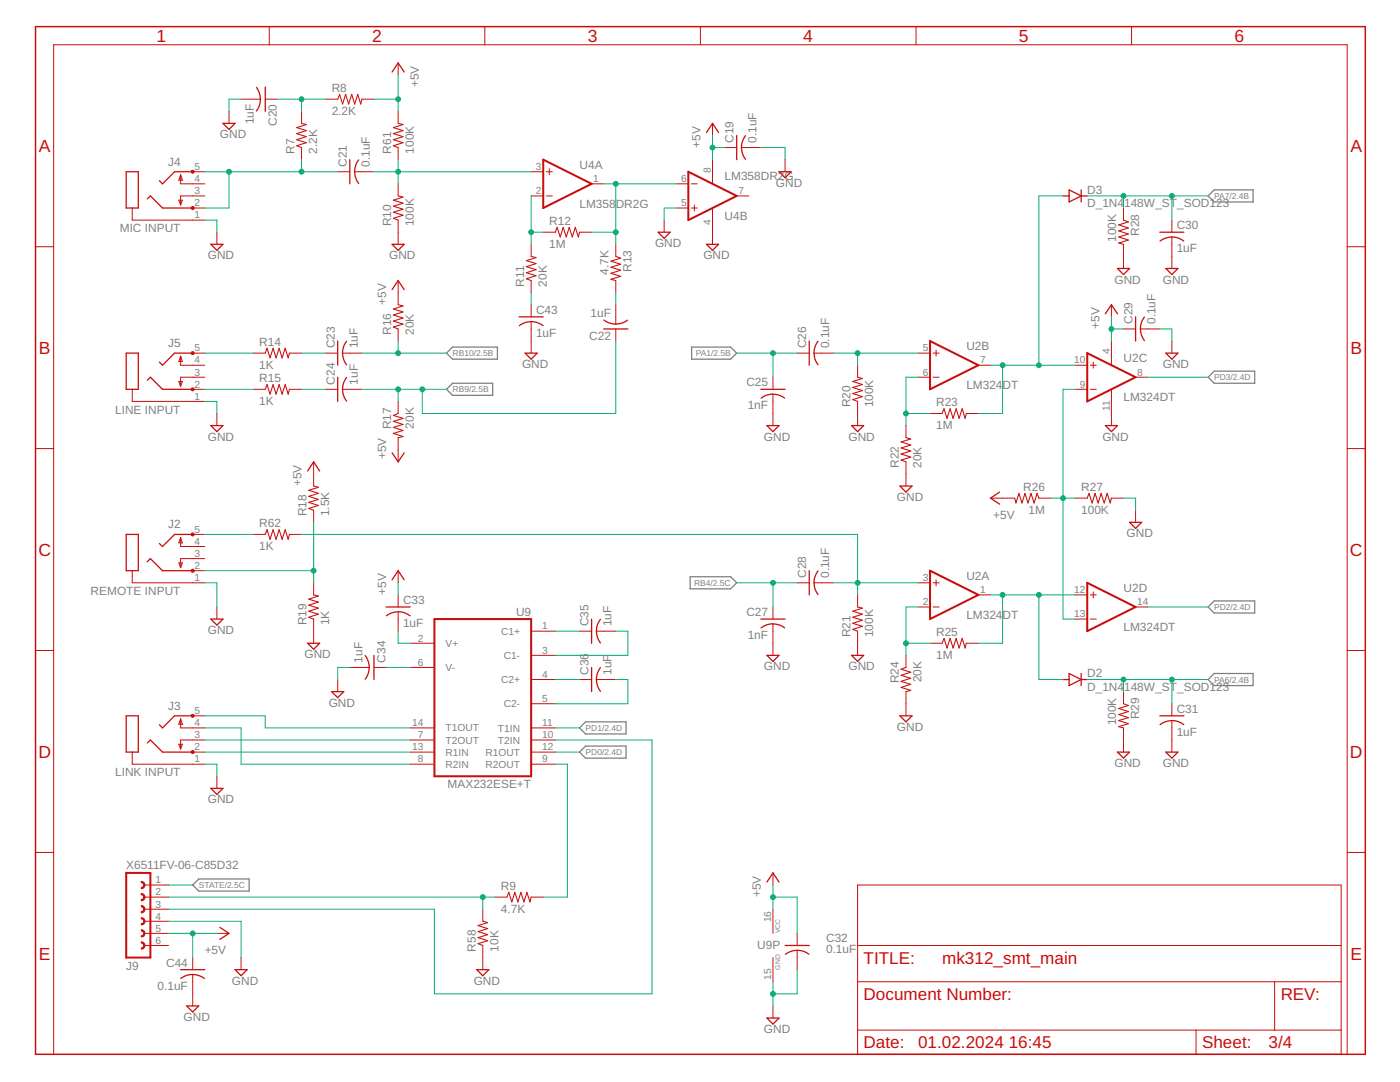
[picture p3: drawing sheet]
<svg xmlns="http://www.w3.org/2000/svg" width="279mm" height="216mm" viewBox="0 0 279 216" stroke-linecap="round" stroke-linejoin="round" font-family="sans-serif">
<path d="M241.1 39.1l1.2-1.2h7.8v2.4h-7.8zM89.1 70.5l1.2-1.2h9v2.4h-9zM90.3 76.5h8v2.4h-8l-1.2-1.2zM138 69.3h7.8l1.2 1.2-1.2 1.2h-7.8zM241.1 75.3l1.2-1.2h8.1v2.4h-8.1zM137.7 115.1h8.1l1.2 1.2-1.2 1.2h-8.1zM241.1 135.6l1.2-1.2h7.8v2.4h-7.8zM241.1 121.1l1.2-1.2h8.1v2.4h-8.1zM115.7 150.1l1.2-1.2h8v2.4h-8zM115.7 145.2l1.2-1.2h8v2.5h-8zM38.5 176.6l1.2-1.2h10v2.4h-10z" fill="none" stroke="#808080" stroke-width=".25"/>
<g fill="none" stroke="#c90d0c" stroke-width=".25">
<path d="M51.2 17.4a3.8 3.8 0 0 1 0 4.8M52.9 17.4v4.8M78.3 14.4l1.2-1.8 1.2 1.8M25.2 34.3h2.4v7.2h-2.4zM29.4 39.7l.6-.6 2.4 2.4h6.1M38.5 34.3h-3.7l-2.4 2.4-.6-.6M44.5 24.6h2.4l-1.2 1.2zM69.8 31.9v4.8M70.8 34.3l.1 1 .7 1.3M71.6 31.9l-.5 .9-.3 1.5M141 26.4l1.2-1.8 1.2 1.8M147 27v4.9"/>
<path d="M148.8 27.1a3.9 3.9 0 0 0 0 4.7M155.5 34.3h2.4l-1.2 1.2zM212.2 39.1h1.2M213.4 37.9l2.4 1.2-2.4 1.2zM215.8 37.9v2.4M215.8 39.1h1.2M42.1 48.7h2.4l-1.2 1.3zM78.3 48.7h2.4l-1.2 1.3zM78.3 57.8l1.2-1.8 1.2 1.8M131.3 46.3h2.5l-1.3 1.2zM141 48.7h2.4l-1.2 1.3zM223 53.6h2.4l-1.2 1.2z"/>
<path d="M231.5 46.3h4.8M231.5 48.1a3.9 3.9 0 0 1 4.7 0M232.7 53.6h2.4l-1.2 1.2zM25.2 70.5h2.4v7.2h-2.4zM29.4 75.9l.6-.6 2.4 2.4h6.1M38.5 70.5h-3.7l-2.4 2.4-.6-.6M67.4 68.1v4.8M67.4 75.3v4.8M69.2 68.1a3.8 3.8 0 0 0 0 4.7M69.2 75.3a3.8 3.8 0 0 0 0 4.7M103.6 63.2h4.8M103.7 65a3.8 3.8 0 0 1 4.7 0"/>
<path d="M104.8 70.5h2.4l-1.2 1.2zM120.5 65.6h4.8M120.5 63.9a3.8 3.8 0 0 0 4.7 0M151.8 77.7h4.9M156.6 79.4a3.8 3.8 0 0 0-4.7 .1M161.5 68.1v4.8M163.3 68.1a3.8 3.8 0 0 0 0 4.7M220.6 62.6l1.2-1.8 1.2 1.8M226.6 63.2v4.9M227.6 65.6l.1 1 .7 1.4M228.4 63.3l-.7 1.3-.1 1M232.7 70.5h2.4l-1.2 1.2z"/>
<path d="M42.1 84.9h2.4l-1.2 1.2zM61.4 94l1.2-1.8 1.2 1.8M78.3 90.4l1.2 1.8 1.2-1.8M153.1 84.9h2.4l-1.2 1.2zM169.9 84.9h2.5l-1.2 1.2zM179.6 97h2.4l-1.2 1.2zM199.5 98.2l-1.8 1.2 1.8 1.2M220.6 84.9h2.4l-1.2 1.2zM25.2 106.6h2.4v7.3h-2.4zM29.4 112.1l.6-.6 2.4 2.4h6.1M38.5 106.6h-3.7l-2.4 2.5-.6-.6M78.3 115.7l1.2-1.8 1.2 1.8"/>
<path d="M161.5 113.9v4.8M163.3 113.9a3.9 3.9 0 0 0 0 4.7M225.4 104.2h2.4l-1.2 1.2zM42.1 123.5h2.4l-1.2 1.2zM61.4 128.4h2.4l-1.2 1.2zM66.2 138h2.4l-1.2 1.2zM72.9 130.8a3.8 3.8 0 0 1 0 4.7M74.6 130.8v4.8M77 121.1h4.9M77.1 122.9a3.8 3.8 0 0 1 4.7 0M118.1 123.5v4.9M118.1 133.2v4.8"/>
<path d="M119.8 123.6a3.9 3.9 0 0 0 0 4.7M119.8 133.2a3.9 3.9 0 0 0 0 4.7M151.8 123.5h4.9M151.9 125.3a3.8 3.8 0 0 1 4.7 0M153.1 130.8h2.4l-1.2 1.2zM169.9 130.8h2.5l-1.2 1.2zM212.2 135.6h1.2M213.4 134.4l2.4 1.2-2.4 1.2zM215.8 134.4v2.4M215.8 135.6h1.2M25.2 142.8h2.4v7.3h-2.4zM29.4 148.3l.6-.6 2.4 2.4h6.1"/>
<path d="M38.5 142.8h-3.7l-2.4 2.4-.6-.6M42.1 157.3h2.4l-1.2 1.2zM179.6 142.8h2.4l-1.2 1.2zM223 150.1h2.4l-1.2 1.2zM231.5 142.8h4.8M231.5 144.6a3.9 3.9 0 0 1 4.7 0M232.7 150.1h2.4l-1.2 1.2zM153.1 176l1.2-1.8 1.2 1.8M36 193.5h4.9M38.5 194.4l-1.1 .2-1.3 .6M38.5 194.5l1 .1 1.3 .6M43.9 185l1.8 1.2-1.8 1.3"/>
<path d="M46.9 193.5h2.4l-1.2 1.2zM95.1 193.5h2.5l-1.2 1.2zM156.7 188.7h4.8M159.1 189.6l1 .1 1.3 .7M159.1 189.6l-1 .2-1.4 .6M37.3 200.7h2.4l-1.2 1.2zM153.1 203.1h2.4l-1.2 1.2z"/>
</g>
<g fill="none" stroke="#c90d0c" stroke-width=".2">
<path d="M48.1 19.8h3.9M52.9 19.8h2.5M53.7 5.3v3.6M65 19.8h2.4M72.2 19.8h2.4M79.5 12.6v2.4M96.8 5.3v3.6M139.8 5.3v3.6M182.8 5.3v3.6M225.8 5.3v3.6M35.7 39.9h.7l-.4 1zM36 34.9v1.8h4.9"/>
<path d="M36 34.9l.4 1.1h-.7zM38.5 34.3h2.4M40.9 39.1h-4.9v1.8M45.7 22.2v2.4M60.2 22.2v2.4M60.2 29.4v2.5M67.4 34.3h2.4M70.8 34.3h3.8M79.5 22.2v2.4M79.5 29.4v2.5M79.5 36.7v2.4M106 39.1h2.4"/>
<path d="M106 34.3h2.4M109 39.1h1.2M109 34.3h1.2M109.6 33.7v1.2M118.1 36.7h2.4M135 36.7h2.4M138 36.7h1.2M142.2 24.6v2.4M142.2 31.9v4.8M144.6 29.4h2.4M147 39.1h2.4M148 29.4h3.8"/>
<path d="M156.7 31.9v2.4M7.1 49.2h3.6M26.4 41.5v2.4h14.5M38.5 41.5h2.4M43.3 46.3v2.4M79.5 43.9v4.8M79.5 56v4.8M106 48.7v2.5M106 56v2.4M108.4 46.3h2.4M115.7 46.3h2.4M122.9 48.7v2.5"/>
<path d="M122.9 56v2.4M132.5 43.9v2.4M135 41.5h2.4M138 41.5h1.2M138.6 40.9v1.2M142.2 41.5v7.2M224.2 41.5v2.4M224.2 48.7v4.9M233.9 43.9v2.4M233.9 47.3v6.3M268.9 49.2h3.6M26.4 77.7v2.4h14.5"/>
<path d="M35.7 76.1h.7l-.4 1zM36 71.1v1.8h4.9M36 71.1l.4 1h-.7zM38.5 70.5h2.4M38.5 77.7h2.4M40.9 75.3h-4.9v1.8M50.5 70.5h2.4M50.5 77.7h2.4M57.8 70.5h2.4M57.8 77.7h2.4M65 70.5h2.4M65 77.7h2.4"/>
<path d="M68.4 70.5h3.8M68.4 77.7h3.8M79.5 65.6v2.5M106 60.8v2.4M106 64.2v6.3M122.9 60.8v3.9M122.9 65.6v2.5M154.3 75.3v2.4M154.3 78.7v6.2M159.1 70.5h2.4M162.5 70.5h3.8M171.2 72.9v2.4"/>
<path d="M183.2 75.3h2.4M183.2 70.5h2.4M186.2 75.3h1.2M186.2 70.5h1.2M186.8 69.8v1.3M195.3 72.9h2.4M214.6 72.9h2.4M214.6 77.7h2.4M217.6 72.9h1.2M217.6 77.7h1.2M218.2 72.3v1.2M221.8 60.8v2.4"/>
<path d="M221.8 68.1v4.8M221.8 77.7v7.2M224.2 65.6h2.4M226.6 75.3h2.4M227.6 65.6h3.9M233.9 68.1v2.4M7.1 89.5h3.6M43.3 82.5v2.4M62.6 92.2v4.8M79.5 80.1v2.4M79.5 87.3v4.9M171.2 80.1v4.8"/>
<path d="M180.8 84.9v2.4M180.8 92.2v4.8M185.6 82.5h2.4M192.8 82.5h2.5M197.7 99.4h4.8M207.3 99.4h2.4M214.6 99.4h2.4M221.8 99.4h2.4M268.9 89.5h3.6M26.4 113.9v2.4h14.5M35.7 112.3h.7l-.4 1zM36 107.3v1.8h4.9"/>
<path d="M36 107.3l.4 1h-.7zM38.5 106.6h2.4M38.5 113.9h2.4M40.9 111.5h-4.9v1.8M50.5 106.6h2.4M57.8 106.6h2.4M62.6 101.8v2.4M62.6 116.3v2.4M79.5 113.9v2.4M79.5 118.7v2.4M159.1 116.3h2.4M162.5 116.3h3.8"/>
<path d="M171.2 118.7v2.4M183.2 116.3h2.4M186.2 116.3h1.2M186.8 115.7v1.2M195.3 118.7h2.4M214.6 118.7h2.4M217.6 118.7h1.2M218.2 118.1v1.2M226.6 101.8v2.4M7.1 129.8h3.6M43.3 121.1v2.4M62.6 123.5v4.9"/>
<path d="M67.4 135.6v2.4M69.8 133.2h3.9M74.6 133.2h2.4M79.5 122.1v3.8M81.9 128.4h4.8M81.9 133.2h4.8M106 125.9h4.8M106 130.8h4.8M106 135.6h4.8M115.7 125.9h2.4M115.7 135.6h2.4M119 125.9h3.9"/>
<path d="M119 135.6h3.9M154.3 121.1v2.4M154.3 124.5v6.3M171.2 125.9v4.9M180.8 130.8v2.4M180.8 138v4.8M183.2 121.1h2.4M185.6 128.4h2.4M186.2 121.1h1.2M192.8 128.4h2.5M214.6 123.5h2.4M217.6 123.5h1.2"/>
<path d="M224.2 138v2.4M226.6 121.1h2.4M268.9 129.8h3.6M26.4 150.1v2.4h14.5M35.7 148.5h.7l-.4 1zM36 143.4v1.8h4.9M36 143.4l.4 1.1h-.7zM38.5 142.8h2.4M38.5 150.1h2.4M40.9 147.7h-4.9v1.8M43.3 154.9v2.4M81.9 152.5h4.8"/>
<path d="M81.9 147.7h4.8M81.9 145.2h4.8M81.9 150.1h4.8M106 152.5h4.8M106 147.7h4.8M106 145.2h4.8M106 150.1h4.8M106 140.4h4.8M224.2 145.2v4.9M233.9 140.4v2.4M233.9 143.8v6.3M7.1 170.1h3.6"/>
<path d="M28.8 176.6h4.8M28.8 179h4.8M98.8 179h2.4M106 179h2.4M154.3 174.2v2.4M171.2 176.6h96.5v33.8h-96.5zM268.9 170.1h3.6M28.8 188.7h4.8M28.8 181.4h4.8M28.8 183.8h4.8M28.8 186.2h4.8M38.5 191.1v2.4"/>
<path d="M38.5 194.5v6.2M43.3 186.2h2.4M48.1 191.1v2.4M96.4 181.4v2.4M96.4 188.7v4.8M154.3 181.4v4.8M154.3 191.1v4.8M159.1 186.2v2.5M159.1 189.6v3.9M171.2 195.9h96.5M171.2 188.7h96.5M254.4 195.9v9.6"/>
<path d="M10.7 210.4v-201.5h258.2v201.5M154.3 200.7v2.4M171.2 205.5h96.5M238.7 205.5v4.9"/>
</g>
<g fill="#c90d0c" stroke="#c90d0c" stroke-width=".2">
<path d="M38.2 41.3h.5l.1 .2-.1 .2-.2 .1-.3-.1z" fill-rule="evenodd"/>
<path d="M38.2 34h.5l.1 .3-.1 .2-.2 .1-.3-.1z" fill-rule="evenodd"/>
<path d="M38.2 77.5h.5l.1 .2-.1 .2h-.5z" fill-rule="evenodd"/>
<path d="M38.2 70.2h.5l.1 .3-.1 .2h-.5z" fill-rule="evenodd"/>
<path d="M38.2 149.8h.5l.1 .3-.1 .2h-.5z" fill-rule="evenodd"/>
<path d="M38.2 142.6h.5l.1 .2-.1 .2-.2 .2-.3-.2z" fill-rule="evenodd"/>
<path d="M38.2 113.7l.3-.1 .2 .1 .1 .2-.1 .2h-.5z" fill-rule="evenodd"/>
<path d="M38.2 106.4l.3-.1 .2 .1 .1 .2-.1 .3h-.5z" fill-rule="evenodd"/>
<path d="M28.2 180.7a.73 .73 0 0 1 .7 .7 .73 .73 0 0 1-.7 .8v-.3a.48 .48 0 0 0 .5-.5 .48 .48 0 0 0-.5-.4z" fill-rule="evenodd"/>
<path d="M28.2 178.3a.73 .73 0 0 1 .7 .7 .73 .73 0 0 1-.7 .7v-.2a.48 .48 0 0 0 .5-.5 .48 .48 0 0 0-.5-.5z" fill-rule="evenodd"/>
<path d="M28.2 175.9a.73 .73 0 0 1 .7 .7 .73 .73 0 0 1-.7 .7v-.2a.48 .48 0 0 0 .5-.5 .48 .48 0 0 0-.5-.5z" fill-rule="evenodd"/>
<path d="M28.2 185.5a.72 .72 0 0 1 .7 .7 .72 .72 0 0 1-.7 .8v-.3a.49 .49 0 0 0 .5-.5 .49 .49 0 0 0-.5-.4z" fill-rule="evenodd"/>
<path d="M28.2 183.1a.72 .72 0 0 1 .7 .7 .72 .72 0 0 1-.7 .8v-.3a.49 .49 0 0 0 .5-.5 .49 .49 0 0 0-.5-.5z" fill-rule="evenodd"/>
<path d="M28.2 187.9a.72 .72 0 0 1 .7 .8 .72 .72 0 0 1-.7 .7v-.3a.49 .49 0 0 0 .5-.4 .49 .49 0 0 0-.5-.5z" fill-rule="evenodd"/>
</g>
<g fill="none" stroke="#c90d0c" stroke-width=".21">
<path d="M67.4 19.8l.4-1 .6 2 .6-2 .6 2 .6-2 .6 2 .6-2 .6 2 .2-1M60.2 24.6l.9 .2-1.9 .7 1.9 .6-1.9 .6 1.9 .6-1.9 .6 1.9 .6-1.9 .6 1 .3M79.5 39.1l.9 .2-1.9 .6 1.9 .6-1.9 .6 1.9 .6-1.9 .7 1.9 .5-1.9 .7 1 .3M79.5 24.6l.9 .2-1.9 .7 1.9 .6-1.9 .6 1.9 .6-1.9 .6 1.9 .6-1.9 .6 1 .3M106 51.2l1 .2-1.9 .6 1.9 .6-1.9 .6 1.9 .6-1.9 .6 1.9 .6-1.9 .6 .9 .4M110.8 46.3l.4-.9 .6 1.9 .6-1.9 .6 1.9 .6-1.9 .6 1.9 .6-1.9 .6 1.9 .3-1M122.9 51.2l1 .3-2 .6 2 .6-2 .6 2 .6-2 .6 2 .6-2 .6 1 .3M224.2 43.9l1 .4-1.9 .6 1.9 .6-1.9 .6 1.9 .6-1.9 .6 1.9 .6-1.9 .6 .9 .2M52.9 77.7l.4-1 .6 2 .6-2 .6 2 .6-2 .6 2 .6-2 .6 2 .3-1M52.9 70.5l.4-1 .6 1.9 .6-1.9 .6 1.9 .6-1.9 .6 1.9 .6-1.9 .6 1.9 .3-.9M79.5 60.8l.9 .2-1.9 .7 1.9 .6-1.9 .6 1.9 .6-1.9 .6 1.9 .6-1.9 .6 1 .3M171.2 75.3l.9 .2-1.9 .6 1.9 .6-1.9 .6 1.9 .6-1.9 .6 1.9 .6-1.9 .6 1 .4"/>
<path d="M62.6 97l.9 .2-1.9 .6 1.9 .6-1.9 .6 1.9 .7-1.9 .5 1.9 .7-1.9 .6 1 .3M79.5 82.5l-1 .4 1.9 .6-1.9 .6 1.9 .6-1.9 .6 1.9 .6-1.9 .6 1.9 .6-.9 .2M180.8 87.3l1 .3-2 .6 2 .6-2 .6 2 .6-2 .6 2 .6-2 .6 1 .4M188 82.5l.4-.9 .6 1.9 .6-1.9 .6 1.9 .6-1.9 .6 1.9 .6-1.9 .6 1.9 .2-1M202.5 99.4l.3 1 .5-2 .7 2 .6-2 .6 2 .6-2 .6 2 .6-2 .3 1M217 99.4l.3-1 .7 2 .5-2 .7 2 .6-2 .6 2 .6-2 .6 2 .2-1M52.9 106.6l.4-.9 .6 1.9 .6-1.9 .6 1.9 .6-1.9 .6 1.9 .6-1.9 .6 1.9 .3-1M62.6 118.7l.9 .2-1.9 .6 1.9 .6-1.9 .7 1.9 .5-1.9 .7 1.9 .6-1.9 .6 1 .3M171.2 121.1l.9 .2-1.9 .7 1.9 .6-1.9 .6 1.9 .6-1.9 .6 1.9 .6-1.9 .6 1 .3M180.8 133.2l-1 .3 2 .6-2 .6 2 .6-2 .7 2 .5-2 .7 2 .6-1 .2M188 128.4l.4-1 .6 1.9 .6-1.9 .6 1.9 .6-1.9 .6 1.9 .6-1.9 .6 1.9 .2-.9M224.2 140.4l1 .4-1.9 .6 1.9 .6-1.9 .6 1.9 .6-1.9 .6 1.9 .6-1.9 .6 .9 .2"/>
<path d="M101.2 179l.3-.9 .7 1.9 .5-1.9 .7 1.9 .5-1.9 .7 1.9 .6-1.9 .6 1.9 .2-1M96.4 183.8l.9 .3-1.9 .6 1.9 .6-1.9 .6 1.9 .6-1.9 .6 1.9 .6-1.9 .6 1 .4"/>
</g>
<path d="M108.4 31.9l9.7 4.8-9.7 4.8zM137.4 34.3l9.6 4.8-9.6 4.8zM185.6 68.1l9.7 4.8-9.7 4.8zM217 70.5l9.6 4.8-9.6 4.8zM185.6 113.9l9.7 4.8-9.7 4.8zM217 116.3l9.6 4.8-9.6 4.8zM86.7 123.5h19.3v31.4h-19.3zM25.2 174.2h4.8v16.9h-4.8z" fill="none" stroke="#c90d0c" stroke-width=".4"/>
<path d="M7.1 5.3h265.4v205.1h-265.4z" fill="none" stroke="#c90d0c" stroke-width=".3"/>
<g fill="none" stroke="#0dab76" stroke-width=".2">
<path d="M48.1 19.8h-2.4v2.4M55.4 19.8h9.6M60.2 19.8v2.4M74.6 19.8h4.9M79.5 15v7.2M40.9 34.3h26.5M45.7 34.3v7.2h-4.8M60.2 31.9v2.4M74.6 34.3h31.4M79.5 31.9v4.8M106 39.1v9.6M120.5 36.7h14.5"/>
<path d="M122.9 36.7v12M142.2 29.4h2.4M142.2 27v4.9M151.8 29.4h4.9v2.5M212.2 39.1h-4.9v33.8M217 39.1h24.1M224.2 39.1v2.4M233.9 39.1v4.8M40.9 43.9h2.4v2.4M106 58.4v2.4M106 46.3h2.4M118.1 46.3h4.8"/>
<path d="M122.9 58.4v2.4M135 41.5h-2.5v2.4M40.9 77.7h9.6M40.9 70.5h9.6M60.2 77.7h4.8M60.2 70.5h4.8M72.2 77.7h16.9M72.2 70.5h16.9M79.5 68.1v2.4M79.5 77.7v2.4M122.9 68.1v14.4h-38.6v-4.8M147 70.5h12.1"/>
<path d="M154.3 70.5v4.8M166.3 70.5h16.9M171.2 70.5v2.4M183.2 75.3h-2.4v9.6M197.7 72.9h16.9M200.1 72.9v9.6h-4.8M214.6 77.7h-2.4v45.8h2.4M221.8 65.6h2.4M221.8 63.2v4.9M229 75.3h12.1M231.5 65.6h2.4v2.5M40.9 80.1h2.4v2.4"/>
<path d="M180.8 82.5h4.8M209.7 99.4h4.9M224.2 99.4h2.4v2.4M40.9 116.3h2.4v4.8M40.9 106.6h9.6M40.9 113.9h21.7M60.2 106.6h111v12.1M62.6 104.2v12.1M79.5 116.3v2.4M147 116.3h12.1M154.3 116.3v4.8M166.3 116.3h16.9"/>
<path d="M197.7 118.7h16.9M200.1 118.7v9.7h-4.8M207.3 118.7v16.9h4.9M69.8 133.2h-2.4v2.4M77 133.2h4.9M79.5 125.9v2.5h2.4M110.8 135.6h4.9M110.8 125.9h4.9M122.9 135.6h2.4v4.8h-14.5M122.9 125.9h2.4v4.9h-14.5M180.8 128.4h4.8M183.2 121.1h-2.4v9.7"/>
<path d="M217 135.6h24.1M224.2 135.6v2.4M229 121.1h12.1M233.9 135.6v4.8M40.9 152.5h2.4v2.4M40.9 145.2h7.2v7.3h33.8M40.9 150.1h41M40.9 142.8h12v2.4h29M40.9 147.7h41M110.8 152.5h2.4v26.5h-4.8M110.8 147.7h19.3v50.6h-43.4v-16.9h-53.1M110.8 150.1h4.9"/>
<path d="M110.8 145.2h4.9M33.6 179h65.2M33.6 176.6h4.9M96.4 179v2.4M154.3 176.6v4.8M154.3 179h4.8v7.2M33.6 183.8h14.5v7.3M33.6 186.2h9.7M38.5 186.2v4.9M154.3 195.9v4.8M159.1 193.5v4.8h-4.8"/>
</g>
<g fill="#0dab76" stroke="#0dab76" stroke-width=".2">
<circle cx="154.3" cy="198.3" r=".49"/>
<circle cx="142.2" cy="29.4" r=".49"/>
<circle cx="221.8" cy="65.6" r=".49"/>
<circle cx="38.5" cy="186.2" r=".49"/>
<circle cx="79.5" cy="19.8" r=".49"/>
<circle cx="154.3" cy="179" r=".49"/>
<circle cx="79.5" cy="70.5" r=".49"/>
<circle cx="180.8" cy="128.4" r=".49"/>
<circle cx="200.1" cy="118.7" r=".49"/>
<circle cx="207.3" cy="118.7" r=".49"/>
<circle cx="180.8" cy="82.5" r=".49"/>
<circle cx="212.2" cy="99.4" r=".49"/>
<circle cx="171.2" cy="70.5" r=".49"/>
<circle cx="154.3" cy="70.5" r=".49"/>
<circle cx="154.3" cy="116.3" r=".49"/>
<circle cx="224.2" cy="135.6" r=".49"/>
<circle cx="233.9" cy="135.6" r=".49"/>
<circle cx="200.1" cy="72.9" r=".49"/>
<circle cx="207.3" cy="72.9" r=".49"/>
<circle cx="224.2" cy="39.1" r=".49"/>
<circle cx="233.9" cy="39.1" r=".49"/>
<circle cx="45.7" cy="34.3" r=".49"/>
<circle cx="60.2" cy="34.3" r=".49"/>
<circle cx="60.2" cy="19.8" r=".49"/>
<circle cx="79.5" cy="34.3" r=".49"/>
<circle cx="106" cy="46.3" r=".49"/>
<circle cx="122.9" cy="36.7" r=".49"/>
<circle cx="122.9" cy="46.3" r=".49"/>
<circle cx="79.5" cy="77.7" r=".49"/>
<circle cx="84.3" cy="77.7" r=".49"/>
<circle cx="171.2" cy="116.3" r=".49"/>
<circle cx="62.6" cy="113.9" r=".49"/>
<circle cx="96.4" cy="179" r=".49"/>
</g>
<g font-size="3.5" fill="#c90d0c">
<text x="31.2" y="8.4">1</text>
<text x="74.3" y="8.4">2</text>
<text x="117.3" y="8.4">3</text>
<text x="160.3" y="8.4">4</text>
<text x="203.3" y="8.4">5</text>
<text x="246.4" y="8.4">6</text>
<text x="7.7" y="30.3">A</text>
<text x="269.5" y="30.3">A</text>
<text x="7.7" y="70.6">B</text>
<text x="269.5" y="70.6">B</text>
<text x="7.7" y="110.9">C</text>
<text x="269.4" y="110.9">C</text>
<text x="7.7" y="151.2">D</text>
<text x="269.4" y="151.2">D</text>
<text x="7.7" y="191.5">E</text>
<text x="269.5" y="191.5">E</text>
</g>
<g font-size="3.4" fill="#c90d0c">
<text x="172.4" y="192.3">TITLE:</text>
<text x="188" y="192.3">mk312_smt_main</text>
<text x="172.4" y="199.5">Document Number:</text>
<text x="255.6" y="199.5">REV:</text>
<text x="172.4" y="209.2">Date:</text>
<text x="183.2" y="209.2">01.02.2024</text>
<text x="201.3" y="209.2">16:45</text>
<text x="239.9" y="209.2">Sheet:</text>
<text x="253.2" y="209.2">3/4</text>
</g>
<g font-size="2.4" fill="#808080">
<text x="83.6" y="17.4" transform="rotate(-90 83.6 17.4)">+5V</text>
<text x="66.2" y="22.9">2.2K</text>
<text x="66.2" y="18.4">R8</text>
<text x="43.9" y="27.6">GND</text>
<text x="50.6" y="24.8" transform="rotate(-90 50.6 24.8)">1uF</text>
<text x="55.2" y="25.1" transform="rotate(-90 55.2 25.1)">C20</text>
<text x="139.8" y="29.4" transform="rotate(-90 139.8 29.4)">+5V</text>
<text x="146.4" y="28.5" transform="rotate(-90 146.4 28.5)">C19</text>
<text x="151" y="28.5" transform="rotate(-90 151 28.5)">0.1uF</text>
<text x="33.5" y="33.1">J4</text>
<text x="58.7" y="30.6" transform="rotate(-90 58.7 30.6)">R7</text>
<text x="63.3" y="30.6" transform="rotate(-90 63.3 30.6)">2.2K</text>
<text x="69.2" y="33.3" transform="rotate(-90 69.2 33.3)">C21</text>
<text x="73.8" y="33.3" transform="rotate(-90 73.8 33.3)">0.1uF</text>
<text x="78" y="30.6" transform="rotate(-90 78 30.6)">R61</text>
<text x="82.6" y="30.6" transform="rotate(-90 82.6 30.6)">100K</text>
<text x="115.7" y="33.7">U4A</text>
<text x="144.6" y="36">LM358DR2G</text>
<text x="115.7" y="41.5">LM358DR2G</text>
<text x="154.9" y="37.3">GND</text>
<text x="217" y="41.3">D_1N4</text>
<text x="217" y="38.6">D3</text>
<text x="224.4" y="41.3">148W_ST_SOD123</text>
<text x="23.9" y="46.3">MIC INPUT</text>
<text x="78" y="45.1" transform="rotate(-90 78 45.1)">R10</text>
<text x="82.6" y="45.1" transform="rotate(-90 82.6 45.1)">100K</text>
<text x="109.6" y="44.9">R12</text>
<text x="144.6" y="43.8">U4B</text>
<text x="227.3" y="47.1" transform="rotate(-90 227.3 47.1)">R28</text>
<text x="234.8" y="45.7">C30</text>
<text x="41.5" y="51.8">GND</text>
<text x="77.7" y="51.8">GND</text>
<text x="109.6" y="49.5">1M</text>
<text x="130.7" y="49.3">GND</text>
<text x="140.4" y="51.8">GND</text>
<text x="222.8" y="48.2" transform="rotate(-90 222.8 48.2)">100K</text>
<text x="234.8" y="50.3">1uF</text>
<text x="104.6" y="57.2" transform="rotate(-90 104.6 57.2)">R11</text>
<text x="109.1" y="57.2" transform="rotate(-90 109.1 57.2)">20K</text>
<text x="121.5" y="54.8" transform="rotate(-90 121.5 54.8)">4.7K</text>
<text x="126" y="54.3" transform="rotate(-90 126 54.3)">R13</text>
<text x="222.4" y="56.6">GND</text>
<text x="232.1" y="56.6">GND</text>
<text x="77.1" y="60.8" transform="rotate(-90 77.1 60.8)">+5V</text>
<text x="107" y="62.6">C43</text>
<text x="117.9" y="63.3">1uF</text>
<text x="219.4" y="65.6" transform="rotate(-90 219.4 65.6)">+5V</text>
<text x="226" y="64.7" transform="rotate(-90 226 64.7)">C29</text>
<text x="230.6" y="64.7" transform="rotate(-90 230.6 64.7)">0.1uF</text>
<text x="33.5" y="69.2">J5</text>
<text x="51.7" y="69">R14</text>
<text x="66.8" y="69.5" transform="rotate(-90 66.8 69.5)">C23</text>
<text x="71.4" y="69.5" transform="rotate(-90 71.4 69.5)">1uF</text>
<text x="78" y="66.8" transform="rotate(-90 78 66.8)">R16</text>
<text x="82.6" y="66.8" transform="rotate(-90 82.6 66.8)">20K</text>
<text x="107" y="67.2">1uF</text>
<text x="117.6" y="67.9">C22</text>
<text x="160.9" y="69.5" transform="rotate(-90 160.9 69.5)">C26</text>
<text x="165.5" y="69.5" transform="rotate(-90 165.5 69.5)">0.1uF</text>
<text x="192.9" y="69.9">U2B</text>
<text x="51.7" y="73.6">1K</text>
<text x="51.7" y="76.3">R15</text>
<text x="66.8" y="76.7" transform="rotate(-90 66.8 76.7)">C24</text>
<text x="71.4" y="76.7" transform="rotate(-90 71.4 76.7)">1uF</text>
<text x="104.2" y="73.5">GND</text>
<text x="149" y="77.1">C25</text>
<text x="192.9" y="77.7">LM324DT</text>
<text x="224.2" y="72.3">U2C</text>
<text x="232.1" y="73.5">GND</text>
<text x="23" y="82.5">LINE INPUT</text>
<text x="51.7" y="80.8">1K</text>
<text x="149.2" y="81.7">1nF</text>
<text x="169.7" y="81.3" transform="rotate(-90 169.7 81.3)">R20</text>
<text x="174.3" y="81.3" transform="rotate(-90 174.3 81.3)">100K</text>
<text x="186.8" y="81.1">R23</text>
<text x="224.2" y="80.1">LM324DT</text>
<text x="41.5" y="87.9">GND</text>
<text x="78" y="85.6" transform="rotate(-90 78 85.6)">R17</text>
<text x="82.6" y="85.5" transform="rotate(-90 82.6 85.5)">20K</text>
<text x="152.4" y="87.9">GND</text>
<text x="169.3" y="87.9">GND</text>
<text x="186.8" y="85.7">1M</text>
<text x="220" y="87.9">GND</text>
<text x="77.1" y="91.6" transform="rotate(-90 77.1 91.6)">+5V</text>
<text x="179.4" y="93.4" transform="rotate(-90 179.4 93.4)">R22</text>
<text x="183.9" y="93.4" transform="rotate(-90 183.9 93.4)">20K</text>
<text x="60.2" y="97" transform="rotate(-90 60.2 97)">+5V</text>
<text x="179" y="100">GND</text>
<text x="204.2" y="98">R26</text>
<text x="215.8" y="98">R27</text>
<text x="33.5" y="105.4">J2</text>
<text x="51.7" y="105.2">R62</text>
<text x="61.2" y="103" transform="rotate(-90 61.2 103)">R18</text>
<text x="65.7" y="103" transform="rotate(-90 65.7 103)">1.5K</text>
<text x="198.2" y="103.5">+5V</text>
<text x="205.3" y="102.5">1M</text>
<text x="215.8" y="102.5">100K</text>
<text x="224.8" y="107.2">GND</text>
<text x="51.7" y="109.8">1K</text>
<text x="18.1" y="118.7">REMOTE INPUT</text>
<text x="77.1" y="118.7" transform="rotate(-90 77.1 118.7)">+5V</text>
<text x="160.9" y="115.3" transform="rotate(-90 160.9 115.3)">C28</text>
<text x="165.5" y="115.3" transform="rotate(-90 165.5 115.3)">0.1uF</text>
<text x="192.9" y="115.7">U2A</text>
<text x="224.2" y="118.1">U2D</text>
<text x="61.2" y="124.7" transform="rotate(-90 61.2 124.7)">R19</text>
<text x="65.7" y="124.7" transform="rotate(-90 65.7 124.7)">1K</text>
<text x="80.4" y="125.1">1uF</text>
<text x="80.4" y="120.5">C33</text>
<text x="103" y="122.9">U9</text>
<text x="117.5" y="125" transform="rotate(-90 117.5 125)">C35</text>
<text x="122" y="125" transform="rotate(-90 122 125)">1uF</text>
<text x="149" y="122.9">C27</text>
<text x="192.9" y="123.5">LM324DT</text>
<text x="224.2" y="125.9">LM324DT</text>
<text x="41.5" y="126.5">GND</text>
<text x="60.8" y="131.4">GND</text>
<text x="149.2" y="127.5">1nF</text>
<text x="169.7" y="127.1" transform="rotate(-90 169.7 127.1)">R21</text>
<text x="174.3" y="127.1" transform="rotate(-90 174.3 127.1)">100K</text>
<text x="186.8" y="131.5">1M</text>
<text x="186.8" y="126.9">R25</text>
<text x="72.4" y="132.2" transform="rotate(-90 72.4 132.2)">1uF</text>
<text x="76.9" y="132.2" transform="rotate(-90 76.9 132.2)">C34</text>
<text x="117.5" y="134.6" transform="rotate(-90 117.5 134.6)">C36</text>
<text x="122" y="134.6" transform="rotate(-90 122 134.6)">1uF</text>
<text x="152.4" y="133.8">GND</text>
<text x="169.3" y="133.8">GND</text>
<text x="179.4" y="136.3" transform="rotate(-90 179.4 136.3)">R24</text>
<text x="183.9" y="136.2" transform="rotate(-90 183.9 136.2)">20K</text>
<text x="217" y="137.8">D_1N4</text>
<text x="217" y="135.1">D2</text>
<text x="224.4" y="137.8">148W_ST_SOD123</text>
<text x="33.5" y="141.6">J3</text>
<text x="65.6" y="141">GND</text>
<text x="227.3" y="143.5" transform="rotate(-90 227.3 143.5)">R29</text>
<text x="234.8" y="142.2">C31</text>
<text x="179" y="145.8">GND</text>
<text x="222.8" y="144.7" transform="rotate(-90 222.8 144.7)">100K</text>
<text x="234.8" y="146.8">1uF</text>
<text x="23" y="154.9">LINK INPUT</text>
<text x="222.4" y="153.1">GND</text>
<text x="232.1" y="153.1">GND</text>
<text x="41.5" y="160.3">GND</text>
<text x="89.3" y="157.3">MAX232ESE+T</text>
<text x="25.2" y="173.5">X6511FV-06-C85D32</text>
<text x="100" y="177.6">R9</text>
<text x="151.8" y="179" transform="rotate(-90 151.8 179)">+5V</text>
<text x="100" y="182.1">4.7K</text>
<text x="40.9" y="190.4">+5V</text>
<text x="94.9" y="189.9" transform="rotate(-90 94.9 189.9)">R58</text>
<text x="99.5" y="189.9" transform="rotate(-90 99.5 189.9)">10K</text>
<text x="151.1" y="189.4">U9P</text>
<text x="164.9" y="190.2">0.1uF</text>
<text x="164.9" y="188.1">C32</text>
<text x="25.2" y="193.5">J9</text>
<text x="31.5" y="197.5">0.1uF</text>
<text x="33.1" y="192.9">C44</text>
<text x="46.3" y="196.5">GND</text>
<text x="94.5" y="196.5">GND</text>
<text x="36.6" y="203.7">GND</text>
<text x="152.4" y="206.2">GND</text>
</g>
<g font-size="2" fill="#808080">
<text x="38.8" y="33.9">5</text>
<text x="107" y="33.9">3</text>
<text x="141.9" y="34.5" transform="rotate(-90 141.9 34.5)">8</text>
<text x="38.8" y="36.3">4</text>
<text x="38.8" y="38.8">3</text>
<text x="38.8" y="41.2">2</text>
<text x="107" y="38.8">2</text>
<text x="118.4" y="36.3">1</text>
<text x="135.9" y="36.3">6</text>
<text x="135.9" y="41.2">5</text>
<text x="147.4" y="38.8">7</text>
<text x="38.8" y="43.6">1</text>
<text x="141.9" y="44.8" transform="rotate(-90 141.9 44.8)">4</text>
<text x="38.8" y="70.1">5</text>
<text x="184.2" y="70.1">5</text>
<text x="221.5" y="70.6" transform="rotate(-90 221.5 70.6)">4</text>
<text x="38.8" y="72.5">4</text>
<text x="38.8" y="74.9">3</text>
<text x="38.8" y="77.4">2</text>
<text x="184.2" y="74.9">6</text>
<text x="195.6" y="72.5">7</text>
<text x="214.4" y="72.5">10</text>
<text x="215.5" y="77.4">9</text>
<text x="227" y="74.9">8</text>
<text x="38.8" y="79.8">1</text>
<text x="221.5" y="82" transform="rotate(-90 221.5 82)">11</text>
<text x="38.8" y="106.3">5</text>
<text x="38.8" y="108.7">4</text>
<text x="38.8" y="111.1">3</text>
<text x="38.8" y="113.5">2</text>
<text x="38.8" y="116">1</text>
<text x="184.2" y="116">3</text>
<text x="195.6" y="118.4">1</text>
<text x="214.4" y="118.4">12</text>
<text x="108.2" y="125.6">1</text>
<text x="184.2" y="120.8">2</text>
<text x="214.4" y="123.2">13</text>
<text x="227" y="120.8">14</text>
<text x="83.4" y="128">2</text>
<text x="88.9" y="129.1">V+</text>
<text x="100" y="126.7">C1+</text>
<text x="100.5" y="131.5">C1-</text>
<text x="108.2" y="130.4">3</text>
<text x="83.4" y="132.8">6</text>
<text x="88.9" y="133.9">V-</text>
<text x="100" y="136.3">C2+</text>
<text x="108.2" y="135.3">4</text>
<text x="38.8" y="142.5">5</text>
<text x="100.5" y="141.1">C2-</text>
<text x="108.2" y="140.1">5</text>
<text x="38.8" y="144.9">4</text>
<text x="38.8" y="147.3">3</text>
<text x="38.8" y="149.7">2</text>
<text x="82.2" y="144.9">14</text>
<text x="82.2" y="149.7">13</text>
<text x="83.4" y="147.3">7</text>
<text x="88.9" y="146">T1OUT</text>
<text x="88.9" y="148.4">T2OUT</text>
<text x="99.4" y="146">T1IN</text>
<text x="99.4" y="148.4">T2IN</text>
<text x="108.2" y="144.9">11</text>
<text x="108.2" y="147.3">10</text>
<text x="108.2" y="149.7">12</text>
<text x="38.8" y="152.1">1</text>
<text x="83.4" y="152.1">8</text>
<text x="88.9" y="150.8">R1IN</text>
<text x="88.9" y="153.2">R2IN</text>
<text x="96.9" y="150.8">R1OUT</text>
<text x="96.9" y="153.2">R2OUT</text>
<text x="108.2" y="152.1">9</text>
<text x="31" y="176.3">1</text>
<text x="31" y="178.7">2</text>
<text x="31" y="181.1">3</text>
<text x="31" y="183.5">4</text>
<text x="31" y="185.9">5</text>
<text x="153.9" y="184" transform="rotate(-90 153.9 184)">16</text>
<text x="31" y="188.3">6</text>
<text x="153.9" y="195.5" transform="rotate(-90 153.9 195.5)">15</text>
</g>
<g font-size="1.7" fill="#808080">
<text x="242.3" y="39.7">PA7/2.4B</text>
<text x="90.3" y="71.1">RB10/2.5B</text>
<text x="138.8" y="71.1">PA1/2.5B</text>
<text x="242.3" y="75.9">PD3/2.4D</text>
<text x="90.3" y="78.3">RB9/2.5B</text>
<text x="138.5" y="116.9">RB4/2.5C</text>
<text x="242.3" y="121.7">PD2/2.4D</text>
<text x="242.3" y="136.2">PA6/2.4B</text>
<text x="116.9" y="145.8">PD1/2.4D</text>
<text x="116.9" y="150.7">PD0/2.4D</text>
<text x="39.7" y="177.2">STATE/2.5C</text>
</g>
<g font-size="1.4" fill="#808080">
<text x="155.7" y="186.3" transform="rotate(-90 155.7 186.3)">VCC</text>
<text x="155.7" y="193.5" transform="rotate(-90 155.7 193.5)">GND</text>
</g>
</svg>
